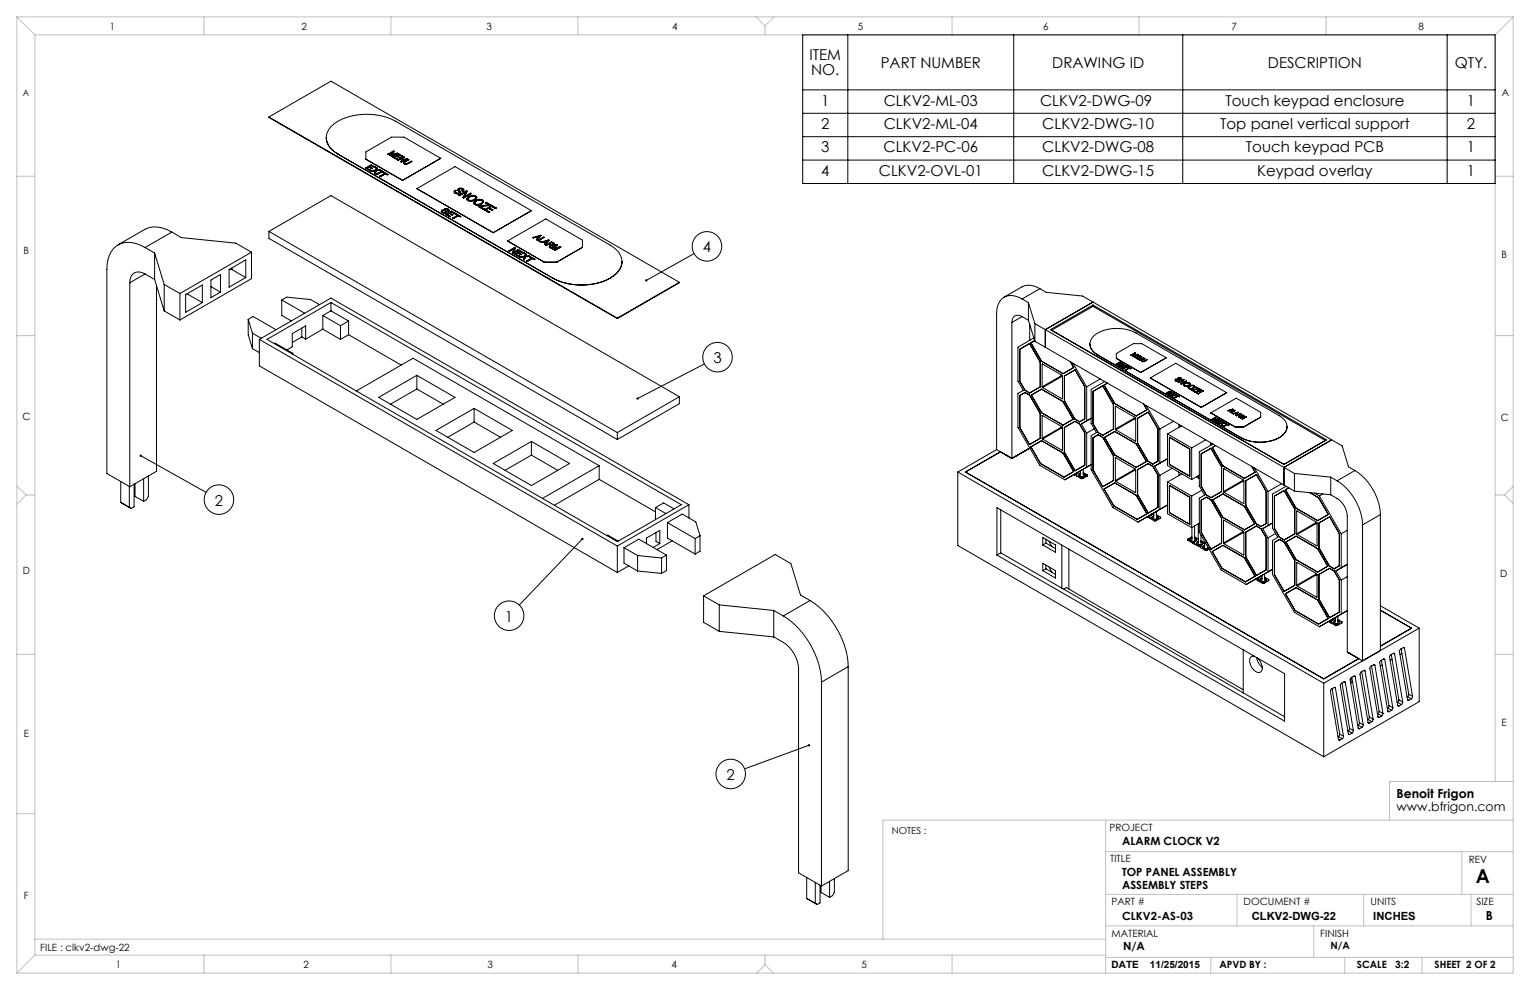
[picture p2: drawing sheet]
<svg xmlns="http://www.w3.org/2000/svg" width="432mm" height="279mm" viewBox="0 0 432 279" stroke-linecap="round" stroke-linejoin="round" font-family="sans-serif">
<g fill="none" stroke="#c0c0c0" stroke-width=".28">
<path d="M4.8 4.8l5 5M4.8 4.8h422.2M4.8 4.8v269.8M9.8 9.8h412.2M9.8 9.8v259.8M57.5 4.8v5M110.3 4.8v5M163.1 4.8v5M213.4 4.8l2.5 2.5M215.9 7.3v2.5M218.4 4.8l-2.5 2.5M268.7 4.8v5"/>
<path d="M321.5 4.8v5M374.3 4.8v5M422 9.8v210.7M427 4.8l-5 5M427 4.8v269.8h-422.2M4.8 49.7h5M422 49.7h5M4.8 94.7h5M422 94.7h5M4.8 137.1l2.5 2.6M7.3 139.7l-2.5 2.6M7.3 139.7h2.5"/>
<path d="M422 139.7h2.6M424.6 139.7l2.4 2.4M427 137.3l-2.4 2.4M4.8 184.7h5M422 184.7h5M4.8 229.7h5M312 231.5v43.1M427 231.5h-177.8v33.6M427 220.5h-34.8v11M312 240.3h115M312 252.4h115M349.1 252.4v8.9"/>
<path d="M384.9 252.4v8.9M412.6 240.3v12.1M415.2 252.4v8.9M9.8 265.1h302.2M9.8 269.6l-5 5M9.8 269.6h302.2M57.5 269.6v5M110.3 269.6v5M163.1 269.6v5M215.9 272.2l-2.4 2.4M215.9 272.2l2.4 2.4M215.9 269.6v2.6"/>
<path d="M268.7 269.6v5M312 270.2h115M312 261.3h115M341.7 270.2v4.4M370.8 261.3v8.9M379.5 270.2v4.4M401.3 270.2v4.4"/>
</g>
<path d="M103.1 47.4l1.2 .7 .2-.1-.9-.6 .5-.3 .9 .5 .2-.1-.9-.5 .5-.3 .9 .5 .2-.1-1.1-.6zM104.5 48.2l.2 .1 1.2-.1-.2 .7 .2 .1 .3-.8 1.3-.2-.3-.1-1 .1 .2-.6-.2-.1-.3 .7zM106.1 49.1l.3 .2 1.6-1-.2-.1zM108.1 48.6l.5 .3-1.5 .8 .3 .2 1.4-.9 .5 .3 .2-.1-1.3-.7zM109.5 43.5l.1 .1 1.4-.8-1 1 1.9-.4-1.3 .8 .1 .1 1.7-1-.3-.1-1.8 .5 1-1-.2-.1zM111 44.4l1 .6 .2-.1-.8-.5 .5-.3 .8 .4 .2-.1-.8-.4 .5-.3 .8 .4 .2-.1-1-.5zM112.2 45.1l.2 .1 1.3-.7-.6 1.1 .2 .1 1.6-.9-.2-.1-1.3 .7 .6-1.1-.1-.1zM113.9 45.7l.1 .4 .6 .2 1.6-.7-.1-.1-1.4 .7-.5-.2v-.2l1.2-.7-.2-.1zM124.6 59.4l.1 .4 .8 .3 .6-.2-.4-.9 .6 .1 .3 .5 .2-.3-.6-.4h-.7l-.2 .3 .5 .6-.3 .2-.6-.3 .1-.3zM125.8 60.5l1.2 .7 .2-.1-1-.6 .6-.3 .8 .5 .2-.1-.8-.5 .5-.3 .9 .5 .2-.1-1.2-.6zM128.6 60.5l.5 .3-1.4 .8 .2 .1 1.4-.8 .6 .3 .1-.1-1.2-.8zM134.1 56.9l1.2-.5 .6 .2 .3 .3-.5 .5-.9 .3-.7-.3zM133.9 56.8l-.2 .7 1 .4 1.2-.3 .6-.7-.3-.5-.7-.2-.9 .2zM132.2 55.8l1.2-.5 .6 .2 .2 .3-.4 .5-.9 .3-.8-.3zM131.9 55.7l-.1 .7 1 .4 1.1-.3 .7-.7-.3-.5-.8-.2-.8 .2zM129.5 55.1l.2 .1 1.7-1-.8 1.5 .2 .2 2.2-1.3-.2-.1-1.7 1 .8-1.5-.3-.2zM128.3 53.8l-.2 .3 .2 .3 1 .3 .7-.4-.5-.7 .1-.2h.8l.2 .2-.2 .3 .3 .1 .2-.4-.6-.5-.9 .1-.2 .4 .5 .7-.5 .2-.6-.3 .1-.4zM135 58.3l1.4 .8 .2-.2-1.1-.6 3-.5-1.2-.7-.3 .1 1 .6zM136.6 59.2l1.4 .8 .2-.2-1.1-.6 .7-.4 1.1 .6 .2-.2-1-.6 .7-.4 1 .7 .3-.2-1.3-.7zM143.6 70.8l.2 .1 1.2-.7-.4 1.1 .2 .2 1.7-1-.3-.1-1.2 .7 .5-1.1-.3-.2zM145.2 71.7l1.2 .7 .2-.1-1-.6 .6-.3 .8 .5 .2-.1-.8-.5 .5-.3 .9 .5 .2-.1-1.2-.6zM146.5 72.5l.3 .1 1.1-.1-.2 .6 .3 .2 .3-.8 1.2-.2-.2-.1-1 .1 .2-.6-.3-.1-.2 .7zM149.5 72.5l.5 .3-1.4 .8 .2 .2 1.4-.8 .6 .3 .2-.2-1.3-.7zM151.4 66.9l1-.4-.5 .6zM150.4 67l.8-.1 .5 .4-.3 .3 .2 .1 1.1-1.2zM151.8 67.8l.8 .5 .2-.1-.7-.4 1.4-.8-.1-.1zM153.7 68.2l1-.4-.6 .6zM152.6 68.3l.8-.1 .6 .4-.3 .3 .1 .1 1.1-1.2zM155.1 68.7l.5-.3 .6 .4-.4 .2zM154 69.1l.2 .1 .7-.4 .2 .1 .2 .3-.3 .5 .2 .1 .2-.7 .7 .1 .4-.4-.9-.6zM155.4 69.9l.1 .1 1.5-.8-1.1 1 1.9-.4-1.3 .8 .2 .1 1.6-1-.3-.1-1.8 .5 1.1-1-.3-.1z" fill-rule="evenodd" fill="#000"/>
<g fill="none" stroke="#000" stroke-width=".28">
<path d="M226.5 9.8h195.5v42h-195.5zM239.3 9.8v42M286.1 9.8v42M333.8 9.8v42M408.4 9.8v42M75.9 33l98.3 56.8M75.9 33l17.5-10.1 98.3 56.8M75.9 33l98.3 56.9M92.1 38.9a5.6 5.6 0 0 0 3.3 4.6M92.1 38.8v.1M226.5 32h195.5M226.5 38.6h195.5"/>
<path d="M226.5 25.4h195.5M95.4 43.5a5.2 5.2 0 0 1-3.1-6.1 10.4 10.4 0 0 1 8.8-5 17.7 17.7 0 0 1 10.5 1.8l60.6 35a5.2 5.2 0 0 1 3.1 6 10.4 10.4 0 0 1-8.8 5.1 17.7 17.7 0 0 1-10.5-1.8M95.4 43.5l60.6 35M95.4 43.5h.1M103.1 47.4l1.2 .7M103.1 47.4h.1M104.1 47.1l-.5 .3 .9 .6M104.1 47.1l.9 .5M104.1 47.1h.1M104.3 48.1h.1M104.5 48.2l.2 .1M104.5 48.2h.1"/>
<path d="M104.5 48l-.2 .1M104.5 48h.1M104.7 48.3h.1M104.8 46.7l-.5 .3 .9 .5M104.8 46.7l.9 .5M104.8 46.7h.1M105 47.6h.1M105.2 47.5l-.2 .1M105.2 47.5h.1M105.7 48.9l.2 .1M105.7 48.9h.1M105.7 48.2l-1 .1"/>
<path d="M105.7 48.2h.1M105.7 47.2h.1M105.9 48.2h-.2M105.9 48.2l-.2 .7M105.9 47.1l-.2 .1M105.9 47.1l-1.1-.6-1.7 .9M105.9 47.1h.1M105.9 49h.1M106.1 49.1l.3 .2M106.1 49.1h.1M106.2 48.2l-.3 .8M106.2 48.2h.1"/>
<path d="M106.3 47.8l-.1 .2 1-.1 .3 .1M106.3 47.8h.1M106.4 49.3h.1M106.4 47.4l-.1 .4M106.4 47.4l-.2-.1-.3 .7-1.4 .2M106.4 47.4h.1M107.1 49.7l.3 .2M107.1 49.7h.1M107.4 49.9h.1M107.5 48l-1.3 .2M107.5 48h.1M108 48.3l-1.6 1"/>
<path d="M108 48.3l-.2-.1-1.7 .9M108 48.3h.1M108.1 48.6l.5 .3-1.5 .8M108.1 48.6l.1-.1 1.3 .7M108.1 48.6h.1M108.8 49l.5 .3M108.8 49l-1.4 .9M108.8 49h.1M109.3 49.3h.1M109.5 43.5l.1 .1M109.5 43.5h.1M109.5 49.2l-.2 .1"/>
<path d="M109.5 49.2h.1M109.6 43.6l1.4-.8-1 1M109.6 43.6h.1M110 43.8l.2 .1M110 43.8h.1M110.2 43.9l1.7-.5-1.3 .8M110.2 43.9h.1M110.5 43.6h.1M110.6 44.2l.1 .1M110.6 44.2h.1M110.7 44.3h.1M111 44.4l1 .6"/>
<path d="M111 44.4h.1M111.3 42.7l-.8 .9M111.3 42.7l-.2-.1-1.6 .9M111.3 42.7h.1M111.9 44.1l.8 .4M111.9 44.1l-.5 .3 .8 .5M111.9 44.1h.1M112 45h.1M112.2 44.9l-.2 .1M112.2 44.9h.1M112.2 45.1l.2 .1M112.2 45.1h.1"/>
<path d="M112.4 43.3l-.3-.1-1.8 .5 .2-.1M112.4 43.3l-1.7 1M112.4 43.3h.1M112.4 45.2l1.3-.7-.6 1.1M112.4 45.2h.1M112.6 43.7l-.5 .3 .8 .4M112.6 43.7l.8 .4M112.6 43.7h.1M112.7 44.5h.1M112.9 44.4l-.2 .1M112.9 44.4h.1M113.1 45.6l.2 .1"/>
<path d="M113.1 45.6h.1M113.3 45.7h.1M113.4 44.1h.1M113.6 44l-.2 .1M113.6 44h.1M113.6 44l-1-.5-1.6 .9M113.6 50.9h.1M113.9 45.9l.2 .3M114 44.3l-.6 1.1 1.3-.7 .2 .1M114 44.3l-.1-.1-1.7 .9M114 44.3h.1M114.1 46.2h.1"/>
<path d="M114.4 45.6l-.3 .4M114.4 45.6h.1M114.9 44.8l-1.6 .9M114.9 44.8h.1M115.3 46.1l-.6 .2-.6-.1M115.3 46.1h.1M115.4 45.1l-.2-.1-1.3 .8 .2 .4M115.4 45.1l-1 .5M115.4 45.1h.1M116.2 45.6l-.1-.1-1.5 .7-.5-.2 .3-.4M116.2 45.6l-.9 .5M116.2 45.6h.1"/>
<path d="M117.6 53.2l21.6 12.5M117.6 53.2l10.8-6.2 21.6 12.5M117.6 53.2h.1M124.4 44.7l-10.4-6h-3.5l-7.2 4.2v2l10.3 6M124.4 44.7l-10.8 6.2M124.4 44.7h.1M124.6 59.5l.3 .5M124.9 60h1M124.9 60h.1M125 59.4l-.1 .3M125 59.4a.4 .4 0 0 0 .2 .5 .4 .4 0 0 0 .5-.2M125 59.4l-.2-.1-.3 .3 .4 .4"/>
<path d="M125 59.4h.1M125.3 59.1l.1 .2M125.4 59.3l.3 .4M125.4 59.3l-.1-.1a.78 .78 0 0 1 .8-.4 .78 .78 0 0 1 .6 .7l-.1 .1M125.4 59.3h.1M125.7 59.1l.4 .7-.2 .2M125.7 59.1h.6M125.7 59v.1M125.7 59.7l.1 .1M125.7 59.7h.1M126.1 59.8l-.2 .2M126.3 59.1l.2 .3"/>
<path d="M126.3 59.1l.2 .2-.1 .2M126.3 59.1h.1M126.4 59.5l.2 .1M126.4 59.5h.1M126.6 59.6h.1M126.8 59.3l-.2 .3M127.5 59.8l.9 .5M127.5 59.8l-.5 .3 .8 .5M127.5 59.8h.1M128.2 54.2l.3 .3M128.5 54.5l.5 .2 .8-.2M128.5 54.5h.1"/>
<path d="M128.7 53.8l-.2 .3M128.7 53.8a.53 .53 0 0 0 .2 .7 .53 .53 0 0 0 .7-.1l-.2-.5M128.7 53.8l-.2-.1-.4 .3M128.7 53.8h.1M129.2 53.5l.2 .4M129.4 53.9l.3 .4M129.4 53.9l-.2-.2a.81 .81 0 0 1 .9-.6 .81 .81 0 0 1 .7 .7l-.1 .2M129.4 53.9h.1M129.5 55.1l.2 .1M129.5 55.1h.1M129.6 53.3l-.1 .2 .5 .7-.2 .3M129.6 53.3l.8 .1"/>
<path d="M129.6 53.3h.1M129.7 55.2l1.7-1-.8 1.5M129.7 55.2h.1M129.8 54.5h.1M130 54.2l-.2 .3M130.4 53.4l.2 .3M130.4 53.4l.2 .2-.2 .3M130.4 53.4h.1M130.4 53.9l.3 .1M130.4 53.9h.1M130.6 55.7l.2 .2M130.6 55.7h.1"/>
<path d="M130.7 54h.1M130.8 55.9h.1M130.9 53.5l-.2 .5M131.7 56a1.72 1.72 0 0 1 2.9-.3l-.6 .7M131.7 56.1l.3 .5M131.9 54l-.8 1.5 1.7-1 .2 .1M131.9 54l-.3-.2-2.1 1.3M131.9 54h.1M132 56.6l1 .2M132 56.6h.1M132.5 55.6l-.4 .6M132.5 55.6h.1"/>
<path d="M133 56.8h.1M133 54.6l-2.2 1.3M133 54.6h.1M133.7 57.1a1.72 1.72 0 0 1 2.8-.3l-.6 .8M133.7 57.2l.3 .5M134 57.7l.9 .2M134 57.7h.1M134 56.4l-1 .4M134 56.4h.1M134 55.5l.2 .2a1.21 1.21 0 0 1-.9 .8 1.21 1.21 0 0 1-1.2-.4l.4-.5M134 55.5l-.8-.2-.7 .3M134 55.5l.2 .3"/>
<path d="M134 55.5h.1M134.4 56.7l-.4 .6M134.4 56.7h.1M134.6 55.7l-.6 .7M134.9 57.9h.1M135 58.3l1.4 .8M135 58.3h.1M135.8 58.2l-.3 .1 1.1 .6M135.8 58.2h.1M135.9 57.6l-1 .3M135.9 57.6h.1M135.9 56.6l.2 .2a1.21 1.21 0 0 1-.9 .8 1.21 1.21 0 0 1-1.2-.4l.4-.5"/>
<path d="M135.9 56.6l-.8-.2-.7 .3M135.9 56.6l.3 .4M135.9 56.6h.1M136.4 59.1h.1M136.5 56.8l-.6 .8M136.6 59.2l1.4 .8M136.6 58.9l-.2 .2M136.6 58.9h.1M136.6 59.2h.1M137 57.2l1 .6-3 .5M137 57.2l.3-.1 1.2 .7M137 57.2h.1"/>
<path d="M137.8 58.8l-.7 .4 1.1 .6M137.8 58.8l1.1 .6M137.8 58.8h.1M138 60h.1M138.2 59.8l-.2 .2M138.2 59.8h.1M138.3 57.9l-2.5 .3M138.3 57.9h.1M138.5 57.8l-.2 .1M138.5 57.8h.1M138.8 58.2l1 .7M138.8 58.2l-.7 .4 1 .6"/>
<path d="M138.8 58.2h.1M138.9 59.4h.1M139.1 59.2l-.2 .2M139.1 59.2h.1M139.8 58.9h.1M140.1 58.7l-.3 .2M140.1 58.7l-1.3-.7-2.2 1.2M140.1 58.7h.1M150 59.5l-10.8 6.2M150 59.5h.1M226.5 45.2h195.5M36.6 79.8v57.6"/>
<path d="M40.9 77.3a2.63 2.63 0 0 0-3-.3 2.63 2.63 0 0 0-1.3 2.8M40.9 69.9a7.5 7.5 0 0 0-8-.5 8 8 0 0 0-2.7 6.7v57.5l6.4 3.8M40.9 69.9l2.7 1.5M40.9 77.3l2.7 1.6M40.9 77.3l-4.3 2.5M43.6 71.4l2.7 8.9M43.6 71.4v7.5M43.6 78.9l2.7 8.9M48.5 65.5a7.7 7.7 0 0 0-7.6-.8l-7.6 4.4M48.5 65.5l-7.6 4.4M48.5 65.5l2.7 1.6 15.4 1.5 4.4 2.6M59.5 79l2.7-1.5v5l-2.7 1.5z"/>
<path d="M64.6 76.1l4.8-2.7v4.9l-4.8 2.8zM64.8 76l.6 .1M65.4 76.1l4 2.2M65.4 75.6v.5M71 71.2l-20.2 11.6M71 71.2v7.4l-20.2 11.7M75.9 65.3v2l98.3 56.7M75.9 65.3l98.3 56.8M75.9 65.3l17.5-10.1 98.3 56.8M125.8 60.5l1.2 .7M125.8 60.5h.1M125.9 60h.1"/>
<path d="M126.8 60.2l.8 .5M126.8 60.2l-.6 .3 1 .6M126.8 60.2h.1M127 61.2h.1M127.2 61.1l-.2 .1M127.2 61.1h.1M127.6 60.7h.1M127.7 61.6l.2 .1M127.7 61.6h.1M127.8 60.6l-.2 .1M127.8 60.6h.1M127.9 61.7h.1"/>
<path d="M128.4 60.3h.1M128.6 60.2l-.2 .1M128.6 60.2l-1.2-.6-1.6 .9M128.6 60.2h.1M128.6 60.5l.5 .3-1.4 .8M128.6 60.5l.2-.2 1.2 .8M128.6 60.5h.1M129.3 60.9l.6 .3M129.3 60.9l-1.4 .8M129.3 60.9h.1M129.9 61.2h.1M130 61.1l-.1 .1"/>
<path d="M130 61.1h.1M139.2 65.7h.1M143.2 68l10.4 6M143.2 68l10.8-6.2 10.4 6v2l-7.3 4.2M143.2 68h.1M143.6 70.8l.2 .1M143.6 70.8h.1M143.8 70.9l1.2-.7-.4 1.1M143.8 70.9h.1M144.6 71.3l.2 .2M144.6 71.3h.1M144.8 71.5h.1"/>
<path d="M145.2 71.7l1.2 .7M145.2 71.7h.1M145.5 70l-.5 1.1 1.2-.7 .3 .1M145.5 70l-.3-.2-1.6 1M145.5 70h.1M146.2 71.4l.8 .5M146.2 71.4l-.6 .3 1 .6M146.2 71.4h.1M146.4 72.4h.1M146.5 70.6l-1.7 .9M146.5 70.5v.1M146.5 72.5l.3 .1"/>
<path d="M146.5 72.5h.1M146.6 72.3l-.2 .1M146.6 72.3h.1M146.8 72.6h.1M146.9 71l.9 .5M146.9 71l-.5 .3 .8 .5M146.9 71h.1M147 71.9h.1M147.2 71.8l-.2 .1M147.2 71.8h.1M147.7 73.1l.3 .2M147.7 73.1v.1"/>
<path d="M147.7 72.5h.2l-.2 .6M147.7 72.5l-.9 .1M147.7 72.5h.1M147.8 71.5h.1M148 71.4l-.2 .1M148 71.4l-1.2-.6-1.6 .9M148 71.4h.1M148 73.3h.1M148.3 72.5l-.3 .8M148.3 72.5h.1M148.4 72.1l-.1 .2 1-.1 .2 .1M148.4 72.1h.1"/>
<path d="M148.5 71.7l-.1 .4M148.5 71.7l-.3-.1-.2 .7-1.5 .2M148.5 71.7h.1M148.6 73.6l.2 .2M148.6 73.6v.1M148.8 73.8h.1M149.5 72.5l.5 .3-1.4 .8M149.5 72.5l.2-.1 1.3 .7M149.5 72.5h.1M149.5 72.3l-1.2 .2M149.5 72.3h.1M150.2 73l.6 .3"/>
<path d="M150.2 73l-1.4 .8M150.2 73h.1M150.4 67l.2 .1M150.4 67h.1M150.6 67.1h.1M150.8 73.3h.1M151 73.1l-.2 .2M151 73.1h.1M151.2 66.9l.5 .4-.3 .3M151.2 66.9l-.6 .2M151.2 66.9h.1M151.4 67.6l.2 .1"/>
<path d="M151.4 67.6h.1M151.4 66.9l1-.4-.5 .6zM151.6 67.7h.1M151.8 67.8l1 .6M151.8 67.8h.1M152 66.7h.1M152.1 67.8l.7 .4M152.7 66.5l-1.1 1.2M152.7 66.5l-2.3 .5M152.7 66.5h.1M152.8 68.2h.1M152.8 68.4h.1"/>
<path d="M153.4 68.2l-.6 .2M153.4 68.2l.6 .4-.3 .3M153.4 68.2h.1M153.5 67l-1.4 .8M153.5 67l-.1-.1-1.6 .9M153.6 74h3.5M153.6 74h.1M153.7 68.9l.1 .1M153.7 68.9h.1M153.8 69h.1M154 69.1l.2 .1M154 69.1h.1"/>
<path d="M154.2 69.2h.1M154.7 67.8l-.6 .6-.4-.2 .6-.2M154.7 67.8l-.4 .2M154.9 68.8l-.7 .4M154.9 68.8l.2 .1M154.9 68.8h.1M154.9 67.8l-1.1 1.2M154.9 67.8l-2.3 .5 .2-.1M154.9 67.8h.1M155 69.7l.2 .1M155 69.7h.1M155.1 68.9l.2 .3"/>
<path d="M155.1 68.9l.2 .2-.3 .6M155.1 68.9h.1M155.2 69.8h.1M155.4 69.9l.1 .1M155.4 69.9h.1M155.4 69.4l-.2 .4M155.4 69.4h.1M155.5 69.2l-.1 .2M155.5 69.2h.1M155.5 70l1.5-.8-1.1 1M155.5 70h.1M155.6 68.4l-.5 .3 .7 .3 .4-.1-.1-.2"/>
<path d="M155.6 68.4l.5 .3M155.6 68.4h.1M155.9 70.2l.2 .1M155.9 70.2h.1M156 78.5h.1M156.1 68.7l.1 .2M156.1 68.7h.1M156.1 70.3h.1M156.1 70.3l1.7-.5-1.3 .8M156.3 69.1l-.8 .1M156.3 69.1l.1-.4-.8-.5-1.6 .9M156.3 69.1h.1"/>
<path d="M156.4 70h.1M156.5 68.7l-.2 .4M156.5 70.6l.2 .1M156.5 70.6h.1M156.7 70.7h.1M157.1 74h.1M157.3 69.1l-.9 .9M157.3 69.1l-.3-.1-1.6 .9M157.3 69.1h.1M158.3 69.7l-.3-.1-1.8 .5 .2-.1M158.3 69.7l-1.6 1M158.3 69.7h.1"/>
<path d="M175.5 73.8a5.6 5.6 0 0 1-3.3 4.7 17.9 17.9 0 0 1-16.2 0M175.5 73.8h.1M191.7 79.7l-17.5 10.1M191.7 79.7l-17.5 10.2M195.9 71.6l-13.5 7.5M44.2 80.6v52.4l-7.6 4.4M46.3 80.3l4.5 2.5M46.3 80.3v7.5M46.3 87.8l4.5 2.5M50.8 82.8v7.5M52.4 83.2l4.7-2.8v5l-4.7 2.7zM52.8 82.9l4.3 2.5"/>
<path d="M59.5 80.9l2.7 1.6M70.1 90.1l1.1 3.9M70.1 90.1l1.3-.8 6.5 3.8M70.1 90.1v4.4l1.1 3.9M71.2 98.4l2 1.1M71.2 94v4.4M71.2 94l2.5 1.5M73.2 95.8l20.2-11.7 101 58.3M73.2 95.8v7.5l101 58.3M73.2 95.8l101 58.3M75.3 95.8l18.1-10.4 98.9 57-18.1 10.5zM77.4 97l.2-.2 5 2.9"/>
<path d="M79.5 84.7v4.3l2.7 1.6M79.5 84.7l1.4-.8 6.8 .7 2.5 1.4M79.5 84.7l6.5 3.7M82.6 99.7l-.2 .1M82.6 99.7v.3M85.2 95.1l-2.7 1.5M85.2 95.1l1.1 .6M85.2 92.6v2.5M86.3 95.7v-3.7l-3.8 2.2v3.7l-1.5 .9M91.1 92.9l5 2.9M91.1 92.9l-4.8 2.8M91.1 89.1v3.8"/>
<path d="M91.1 89.1l5 2.8M93.4 87.7l5 2.9M93.4 85.4v2.3M93.4 87.7l-2.3 1.4M96.1 91.9v3.9M98.4 94.5l14.8 8.5M98.4 90.6v3.9M98.4 94.5l-2.3 1.3M98.4 90.6l-2.3 1.3M174.2 89.8v.1M285.6 91v38.4M287.8 98.5l2.8-1.5 3 5.2v7l-3 1.7-1.3-.7-1.5-2.6z"/>
<path d="M288.5 89.4a1.75 1.75 0 0 0-2.1-.2 1.75 1.75 0 0 0-.8 1.8M288.5 84.4a4.3 4.3 0 0 0-6.7 1.3l-.5 2.8v38.4M288.5 84.4l1.7 1M288.5 89.4l1.7 1M288.5 89.4l-2.9 1.6M290.2 85.4l1.9 5.9M290.2 85.4v5M290.2 90.4l1.9 5.9M290.6 91.6v4.5M291.8 95.4l-4.5 2.6v9.6l1.5 2.6-1.5 .8v9.6l6.2 10.7 7 4.1M292 96.1l-1.1 .6 3.1 5.3 6 3.5 3-1.8-.9-1.6M292.1 91.3l2.9 1.7"/>
<path d="M292.1 91.3v5M292.1 96.3l2.9 1.7M293.5 81.5a5.1 5.1 0 0 0-5.1-.5l-5 2.9M293.5 81.5l-5 2.9M293.5 81.5l1.8 1 10.2 1.1 3 1.7M295 93l70.3 40.6M295 98l70.3 40.6M295 93v5M296.8 93.2h.1M307.6 97.1a3.7 3.7 0 0 0 2.2 3.1M307.6 97.1h.1M308.5 86.1l-12.1 6.9 66 38.1"/>
<path d="M308.5 86.5l-11.7 6.7M308.5 86.5l65.5 37.8M308.5 85.3l70.3 40.5 1.8 6 1.8 1M308.5 85.3l-13.5 7.7M308.5 86.1l65.9 38-12 7M308.5 86.1v.4M320.4 99.7l-.1-.1-1.1 .6M320.4 99.7l-.5 .5M320.4 99.7h.1M100.6 110.3l16-9.2 52.5 30.3M106.9 112.1l10.7-6.2 10.8 6.2-10.8 6.3zM117.6 105.9v3.9"/>
<path d="M117.6 109.8l7.5 4.3M117.6 109.8l-7.4 4.3M133.8 119.1l7.4 4.3M133.8 119.1l-7.4 4.3M133.8 115.3v3.8M191.7 112v1.9l-17.5 10.1M191.7 112l-17.5 10.1M198.8 102.7l-18.9 9.8M287.8 111.6l1.5-.8 1.3 .7 3 5.2v7l-3 1.7-2.8-4.7zM291.1 111.5l2.9-1.7 6 3.5 2.9 5-2.9 1.7-6-3.5zM294.1 109.2l.1-6.5 5.5 3.2 .2 6.6-5.7-3.1M294.1 109.2l.1 .2"/>
<path d="M299.5 106.1l-5.4 3.1M299.5 105.8v.3M299.5 106.1l.1 .2M299.6 106.3l.3 .1M299.6 106.3l-5.4 3.1M300.4 106.1l3-1.7 2.7 4.7v9.1l-1.4 .9-1.3-.8-3-5.2zM302.8 102.5l3.9 6.7M306.7 109.2v9.6M307.9 118.1l-2.7 1.5 1.5 2.6M308.5 110.5l2.7-1.6 3 5.2v7l-3 1.7-1.3-.7-1.4-2.5zM309.8 100.2a3.2 3.2 0 0 1-2.2-2.9 3.2 3.2 0 0 1 1.8-3.1 11.7 11.7 0 0 1 11.2-.2l40.4 23.3a3.2 3.2 0 0 1 2.2 2.9 3.2 3.2 0 0 1-1.8 3.1 11.7 11.7 0 0 1-11.2 .2M309.8 100.2l40.4 23.3"/>
<path d="M309.8 100.2h.1M310.5 107l-3.8 2.2M311.8 107.7l-3.9 2.2v9.6l1.5 2.6-1.5 .9v9.6l6.2 10.7 7.1 4M312.5 108.1l-.9 .6 3 5.2 6.1 3.5 3-1.8-1-1.6M315 102.8l.8 .4M315 102.8h.1M315.6 102.6l-.3 .2 .6 .4M315.6 102.6l.6 .3M315.6 102.6h.1M315.8 103.2h.1M315.9 103.3l.1 .1M315.9 103.3h.1"/>
<path d="M315.9 103.2h-.1M315.9 103.2h.1M316 103.4h.1M316.1 102.3l-.4 .2 .6 .3M316.1 102.3l.6 .4M316.1 102.3h.1M316.2 102.9h.1M316.3 102.8l-.1 .1M316.3 102.8h.1M316.6 103.8l.2 .1M316.6 103.8h.1M316.7 103.3l-.1 .5"/>
<path d="M316.7 103.3l-.7 .1M316.7 103.3h.1M316.7 102.7h.1M316.8 102.6l-.1 .1M316.8 102.6l-.7-.4-1.1 .6M316.8 102.6h.1M316.8 103.9h.1M317 103.9l.1 .1M317 103.9h.1M317 103.3l-.2 .6M317 103.3h.1M317.1 103.1l.8 .1"/>
<path d="M317.1 103.1h.1M317.1 104h.1M317.2 102.8l-.1 .3M317.2 102.8l-.2-.1-.2 .5-.9 .1M317.2 102.8h.1M317.6 104.3l.2 .1M317.6 104.3h.1M317.8 104.4h.1M317.9 103.2l-.9 .1M317.9 103.2h.1M318.2 103.4l-1.1 .6M318.2 103.4l-.1-.1-1.1 .6"/>
<path d="M318.2 103.4h.1M318.2 103.6l.4 .2-1 .5M318.2 103.6l1 .4M318.2 103.6h.1M318.7 103.9l.4 .2M318.7 103.9l-.9 .5M318.7 103.9h.1M319.1 104.1h.1M319.2 100.2l.1 .1M319.2 100.2h.1M319.2 104l-.1 .1M319.2 104h.1"/>
<path d="M319.3 100.3l.9-.6-.6 .7M319.3 100.3h.1M319.6 100.4l.1 .1M319.6 100.4h.1M319.7 100.5l1.1-.4-.9 .5M319.7 100.5h.1M319.9 100.2h.1M319.9 100.6l.1 .1M319.9 100.6h.1M320 100.7h.1M320.2 118l-5.4 3.1M320.2 117.7v.3"/>
<path d="M320.2 118l.1 .2M320.2 100.8l.7 .4M320.2 100.8h.1M320.3 118.2l-5.4 3.1M320.3 118.2l.2 .1M320.8 100.6l.5 .3M320.8 100.6l-.3 .2 .5 .3M320.8 100.6h.1M320.9 101.2h.1M321 101.1l-.1 .1M321 101.1h.1M321 101.3h.2"/>
<path d="M321 101.3h.1M321.1 118l3-1.7 2.7 4.7v9.1l-1.5 .9-1.3-.8-2.9-5.2zM321.1 100.1l-1.3 .2 .1-.1M321.1 100.1l-1.1 .6M321.1 100.1h.1M321.2 101.3l.8-.5-.4 .8M321.2 101.3h.1M321.3 100.3l-.4 .2 .5 .3M321.3 100.3l.5 .3M321.3 100.3h.1M321.3 100.9h.1M321.4 100.8l-.1 .1"/>
<path d="M321.4 100.8h.1M321.6 101.6l.1 .1M321.6 101.6h.1M321.7 101.7h.1M321.8 100.6h.1M321.9 100.5l-.6-.3-1.1 .6M321.9 100.5h.1M321.9 100.5l-.1 .1M321.9 105.1h.1M322.1 101.8l.2 .2M322.2 100.7l-1.2 .6M322.2 100.7l-.4 .8 1-.5"/>
<path d="M322.2 100.7h.1M322.3 102h.1M322.5 101.6l-.2 .2M322.5 101.6h.1M322.8 101l-1.1 .7M322.8 101h.1M323.1 101.9l-.8 .1M323.1 101.2l-1 .5 .2 .3M323.1 101.2l-.6 .4M323.1 101.2h.1M323.5 114.5l3.8 6.6M323.7 101.6l-1.1 .4-.3-.2 .2-.2"/>
<path d="M323.7 101.6l-.6 .3M323.7 101.6h.1M324.6 106.7l14.4 8.3M324.6 106.7l7.2-4.2 14.4 8.3M324.6 106.7h.1M329.1 101l-6.9-4h-2.3l-4.9 2.8v1.3l6.9 4M329.1 101l-7.2 4.1M329.1 101h.1M329.3 110.9l.2 .3M329.5 111.2h.7M329.5 111.2h.1M329.6 110.8l-.1 .2"/>
<path d="M329.6 110.8a.27 .27 0 0 0 .1 .3 .27 .27 0 0 0 .3-.1M329.6 110.8l-.4 .1 .3 .3M329.6 110.8h.1M329.8 110.6v.1M329.8 110.7l.2 .3M329.8 110.7v-.1a.52 .52 0 0 1 .5-.2 .52 .52 0 0 1 .4 .4l-.1 .1M329.8 110.7h.1M330 110.6l.3 .4-.1 .2M330 110.6h.4M330 110.5v.1M330 111l.1 .1M330 111h.1"/>
<path d="M330.1 111.5h.1M330.1 111.5l.8 .5M330.2 111.2h.1M330.3 111l-.1 .2M330.4 110.6l.1 .2M330.4 110.6h.1M330.5 110.8l.1 .1M330.5 110.8h.1M330.6 110.9h.1M330.7 110.7l-.1 .2M330.7 111.3l.6 .3M330.7 111.3l-.3 .2 .6 .4"/>
<path d="M330.7 111.3h.1M330.9 112h.1M331 111.9l-.1 .1M331 111.9h.1M331.2 118.9l-3.9 2.2M331.2 111l.6 .4M331.2 111l-.4 .2 .6 .4M331.2 111h.1M331.3 111.6h.1M331.3 112.2l.2 .1M331.3 112.2h.1M331.4 111.6h-.1"/>
<path d="M331.4 111.6h.1M331.5 112.3h.1M331.6 107.2l.3 .3M331.8 111.4h.1M331.9 107.5l.8 .1M331.9 107.5h.1M331.9 111.3l-.1 .1M331.9 111.3l-.7-.4-1.1 .6M331.9 111.3h.1M331.9 111.5l.4 .2-1 .5M331.9 111.5l1 .4M331.9 111.5h.1"/>
<path d="M332 107l-.1 .3M332 107a.33 .33 0 0 0 .2 .5 .33 .33 0 0 0 .4-.2l-.1-.2M332 107l-.4 .2 .3 .3M332 107h.1M332.3 106.8l.2 .3M332.4 111.8l.4 .2M332.4 111.8l-.9 .5M332.4 111.8h.1M332.5 107.1l.2 .3M332.5 107.1l-.1-.1a.54 .54 0 0 1 .5-.4 .54 .54 0 0 1 .5 .5l-.1 .1M332.5 107.1h.1M332.5 107.9l.2 .1"/>
<path d="M332.5 107.9h.1M332.6 106.7l.3 .6-.2 .2M332.6 106.7l.5 .1M332.6 106.7h.1M332.7 108l1.1-.7-.5 1M332.7 108h.1M332.7 107.5v.1M332.7 119.8v.8M332.8 112h.1M332.9 107.3l-.2 .3M332.9 111.9l-.1 .1M332.9 111.9h.1"/>
<path d="M333.1 106.8l.2 .2M333.1 106.8v.3M333.1 106.8h.1M333.1 107.1l.2 .1M333.1 107.1h.1M333.3 108.3l.1 .1M333.3 108.3h.1M333.3 107.2h.1M333.4 108.4h.1M333.5 106.9l-.2 .3M334.1 107.2l-.5 1 1.3-.6M334.1 107.2l-.1-.1-1.5 .8"/>
<path d="M334.1 107.2h.1M334.2 108.9l.7 .1M334.2 108.9h.1M334.5 108.3l-.2 .3M334.5 108.2v.1M334.9 109h.1M334.9 107.6l-1.5 .8M334.9 107.6h.1M335.5 109.7l.7 .1M335.5 109.6v.1M335.5 108.8l.4-.3a.97 .97 0 0 0-1-.7 .97 .97 0 0 0-.9 .7l.2 .4M335.5 108.8l-.6 .2"/>
<path d="M335.5 108.8h.1M335.5 108.2l.2 .1a.81 .81 0 0 1-.7 .6 .81 .81 0 0 1-.7-.3l.2-.4M335.5 108.2h-1M335.5 108.2l.2 .2M335.5 108.2h.1M335.8 109l-.2 .4M335.8 109h.1M335.9 108.3l-.4 .5M336.2 109.8h.1M336.2 110l.9 .6M336.2 110h.1M336.7 110h-.2l.8 .5"/>
<path d="M336.7 110h.1M336.8 109.6l.4-.4a.97 .97 0 0 0-1-.6 .97 .97 0 0 0-.9 .7l.2 .4M336.8 109.6l-.6 .2M336.8 109.6h.1M336.8 108.9l.2 .1a.81 .81 0 0 1-.7 .6 .81 .81 0 0 1-.8-.3l.3-.3M336.8 108.9l-1 .1M336.8 108.9l.2 .3M336.8 108.9h.1M337.1 110.6h.1M337.2 109.1l-.4 .5M337.3 110.7l.9 .5M337.3 110.5l-.2 .1"/>
<path d="M337.3 110.5h.1M337.3 110.7h.1M337.5 109.3l.7 .4-2 .3M337.5 109.3l.2-.1 .9 .5M337.5 109.3h.1M338.1 110.4l-.5 .2 .8 .5M338.1 110.4l.7 .4M338.1 110.4h.1M338.2 111.2h.1M338.4 111.1l-.2 .1M338.4 111.1h.1M338.4 109.8l-1.7 .2"/>
<path d="M338.4 109.8h.1M338.6 109.7l-.2 .1M338.6 109.7h.1M338.7 110h.1M338.7 110l.7 .4M338.7 110l-.4 .3 .6 .4M338.8 110.8h.1M338.9 110.7h.1M338.9 110.7l-.1 .1M339 115h.1M339.4 110.4h.1M339.6 110.3l-.2 .1"/>
<path d="M339.6 110.3l-.9-.5-1.4 .9M339.6 110.3h.1M341.7 116.5h.1M341.7 116.5l6.9 4M341.7 116.5l7.2-4.1 6.9 4v1.3M341.9 118.4h.2M341.9 118.4h.1M342.1 118.4l.8-.4-.3 .7M342.1 118.4h.1M342.6 118.7l.2 .1M342.6 118.7h.1M342.8 118.8h.1"/>
<path d="M343 119l.8 .4M343 119h.1M343.2 117.8l-.3 .8 .9-.4M343.2 117.8l-.2-.1-1.1 .7M343.2 117.8h.1M343.7 118.8l.5 .3M343.7 118.8l-.4 .2 .6 .4M343.7 118.8h.1M343.8 119.4h.1M343.8 118.2l-1 .6M343.8 118.2h.1M343.9 119.5l.2 .1"/>
<path d="M343.9 119.5h.1M343.9 119.4h-.1M343.9 119.4h.1M344.1 119.6h.1M344.1 118.5l.6 .4M344.1 118.5l-.3 .2 .6 .3M344.1 118.5h.1M344.2 119.1h.1M344.4 119l-.2 .1M344.4 119h.1M344.7 119.9l.2 .2M344.7 119.9v.1"/>
<path d="M344.7 119.5v.4M344.7 119.5l-.6 .1M344.7 119.5h.1M344.7 118.9h.1M344.9 118.8l-.2 .1M344.9 118.8l-.8-.4-1.1 .6M344.9 118.8h.1M345.1 119.5l-.2 .6M345.1 119.5h.1M345.1 119.4h.8M345.1 119.3v.1M345.1 119.3h.1"/>
<path d="M345.2 119l-.1 .3M345.2 119l-.2-.1-.1 .5-1 .1M345.2 119h.1M345.9 119.5l.3 .2-.9 .6M345.9 119.5l.9 .4M345.9 119.5h.1M345.9 119.4l-.8 .1M345.9 119.4h.1M346.2 110.8l-7.2 4.2M346.2 110.8h.1M346.4 119.8l.3 .2M346.4 119.8l-1 .6"/>
<path d="M346.4 119.8h.1M346.5 115.9h.1M346.6 115.9h.1M346.8 119.9l-.1 .1M346.8 119.9h.1M347 115.8l.4 .2-.3 .3M347 115.8l-.4 .1M347 115.8h.1M347.1 116.3h.2M347.1 116.3h.1M347.2 115.8l.6-.3-.3 .4zM347.3 116.3h.1"/>
<path d="M347.4 116.4l.7 .4M347.4 116.4h.1M347.6 115.6h.1M348 115.5l-.7 .8M348 115.5l-1.5 .4M348 115.5h.1M348.1 116.7h.1M348.1 116.8h.1M348.5 116.7l-.4 .1M348.5 116.7l.4 .2-.2 .2M348.5 116.7h.1M348.6 115.8l-1 .6 .5 .3"/>
<path d="M348.6 115.8l-1.2 .6M348.6 115.8h.1M348.7 117.1l.1 .1M348.7 117.1h.1M348.7 116.6l.6-.2-.3 .4zM348.8 117.2h.1M348.9 117.3h.1M349 117.3h.1M349.1 116.5h.1M349.5 117.1l-.5 .2M349.5 117.1h.1M349.5 116.4l-.7 .8"/>
<path d="M349.5 116.4l-1.6 .3h.2M349.5 116.4h.1M349.6 117.7h.1M349.6 117.1l.1 .2M349.6 117.1v.6M349.6 117.1h.1M349.7 117.7h.1M349.8 117.8l.1 .1M349.8 117.8h.1M349.8 117.5l-.1 .2M349.8 117.5h.1M349.9 117.3l-.1 .2"/>
<path d="M349.9 117.3h.1M349.9 117.9l.9-.6-.6 .7M349.9 117.9h.1M350 116.8l-.4 .2 .5 .2 .2-.1v-.1M350 116.8l.3 .2M350 116.8h.1M350.2 118l.1 .1M350.2 118h.1M350.3 117v.1M350.3 117h.1M350.3 118.1l1.1-.4-.9 .5M350.3 118.1h.1"/>
<path d="M350.4 117.2l-.5 .1M350.4 117.2l.1-.2-.5-.3-1.1 .6M350.4 117.2h.1M350.5 117.8h.1M350.5 117l-.1 .2M350.5 118.2l.2 .1M350.5 118.2h.1M351 117.3l-.1-.1-1.1 .6M351 117.3l-.5 .5M351 117.3h.1M351.7 117.7l-1.3 .2 .1-.1M351.7 117.7l-1 .6"/>
<path d="M351.7 117.7h.1M355.8 117.7l-4.8 2.8M34.1 135.9v5.9l2.9 1.7 .8-.5v-6.3M36.5 137.3v5.9M38.1 136.5v3.6l2.4 1.4M39.7 128.6l18.5 10.4M40.5 135.1v6.4M41.9 134.3v5.8l-.6 .9-.8 .5M123 121.5l10.8-6.2 10.8 6.2-10.8 6.2zM139.2 130.8l10.8-6.2 10.8 6.2-10.8 6.2zM150 124.6v3.8M150 128.4l-7.5 4.3"/>
<path d="M150 128.4l7.4 4.3M169.1 135.3l-12.7 7.3M169.1 135.3l15.9 9.2M169.1 131.4v3.9M169.1 131.4l-16 9.3M174.2 122.1v1.9M270.3 133.2l103.3 59.6M270.3 133.2v20.8l103.3 59.6M281.3 126.9l4.3 2.5M281.3 126.9l-11 6.3M282.3 127.5l-9.8 5.7 101.1 58.4 9.9-5.7M290.6 126.4l-5 3"/>
<path d="M290.9 126.1l3.1-1.7 6 3.5 3 5.2-2.7 1.6-6.6-3.9zM294.1 123.7l.1-6.4 5.5 3.1 .2 6.6-5.7-3.1M294.1 123.7l.1 .2M299.5 120.3v.3M299.5 120.6l-5.4 3.1M299.5 120.6l.1 .2M299.6 120.8l-5.4 3.1M299.6 120.8l.3 .1M300.4 120.6l3-1.7 1.3 .8 1.4 2.5v9.1l-2.7 1.6-3-5.3zM303.1 133.9l.2 .1M303.3 134v.1M303.7 133.9l.2 .2-.1 .2"/>
<path d="M303.7 133.9l-.4 .1M303.7 133.9v.1M303.8 134.3l1.3 .8M303.8 134.3v.1M304.3 133.2l-.6 .4M304.4 134.2v.1M304.5 133.2l-.3 .3-.7 .2M304.5 134l.5-.3-.6 .5 .3 .4zM304.5 133.1l-.3 .4-.7 .2M304.7 134.5l.6 .2 .7-.2 .3-.3-.6-.5 .6 .5-.6 .5zM304.9 132.9h.1M305 133.8l-.4 .2a.74 .74 0 0 0 .7 .6 .74 .74 0 0 0 .8-.6l-.4-.2"/>
<path d="M305 132.8v1.5M305 133.2h-.1M305.1 135.1v.1M305.5 135h.1M305.5 135l-.4 .1M305.5 135v.1M305.6 135v.1M305.7 132.4v1.9M305.7 133.4l1.2 .6M305.9 132.3l-5.4 3.1M306.3 134.2v.1M306.7 122.2v9.6l1.2-.7-7.4 4.3"/>
<path d="M306.8 134.3l-1.2 .7M306.8 134.3v.1M306.9 134l-.1 .3M306.9 134v.1M308.5 123.5l1.4-.8 1.3 .8 3 5.1v7l-3 1.8-2.7-4.8zM308.8 121l-2.1 1.2M311.6 138l3-1.7 6.1 3.5 3 5.2-2.8 1.6-6.6-3.8zM311.7 123.4l2.9-1.6 6.1 3.5 2.8 4.9-2.8 1.7-6.1-3.5zM314.8 121.1l.1-6.4 5.6 3.4v6.3l-5.6-3.1M314.8 135.6l.1-6.4 5.6 3.4v6.3l-5.6-3.1M314.8 135.6l.1 .2M314.8 121.1l.1 .2"/>
<path d="M320.2 132.2v.3M320.2 132.5l-5.4 3.1M320.2 132.5l.1 .2M320.3 132.7l-5.4 3.1M320.3 132.7l.2 .2M321.1 132.6l2.9-1.8 1.3 .8 1.5 2.5v9.1l-2.7 1.6-3-5.2zM325.8 131.6l1.5 2.6M327.3 121.1v9.6l-1.5 .9M327.3 134.2v9.6l2.2-1.3-8.3 4.8M329.5 136.1v8.9l6.8 3.9M329.5 122.5v8.9l6.8 3.9M329.5 136.1l6.8 3.9"/>
<path d="M329.5 122.5l6.8 3.9M329.5 129.5l-3.7 2.1M330 123.4l5.8 3.3v7.7l-5.8-3.3zM330 137l5.8 3.3v7.7l-5.8-3.3zM330.8 132.2l-3.5 2M332.7 133.3v.9M333.4 120.2l-3.9 2.3M333.5 133.7l-4 2.4M336.3 126.4v8.9M337.7 134.6l.8 .4M338.2 134.3v.6M338.5 134.1l-2.2 1.2"/>
<path d="M339 128.1l2.7-1.6 3.1 5.2v7l-3 1.8-1.3-.8-1.5-2.5zM339.2 138.4l-2.9 1.6M340.3 124.1l-4 2.3M341.7 125v.7M342.3 125.3l-3.8 2.2v9.6l1.5 2.6-1.5 .9v9.6l6.1 10.7 7.1 4.1M343.1 125.8l-1 .5 3 5.2 6.1 3.5 3-1.7-.9-1.7M344.9 120.1h.1M345.3 120.3l.1 .1M345.3 120.3h.1M345.3 138.7l.1-6.4 5.6 3.4v6.3l-5.6-3.1M345.3 138.7l.1 .2M345.4 120.4h.1"/>
<path d="M346.7 120h.1M348.6 120.5h2.4M348.6 120.5h.1M350.2 123.5h.1M350.7 135.3v.3M350.7 135.6l-5.4 3.1M350.7 135.6l.1 .2M350.8 135.8l.2 .2M350.8 135.8l-5.4 3.1M351 120.5h.1M351.6 135.7l3-1.8 2.7 4.8v9.1l-1.4 .8-1.3-.8-3-5.1zM354 132.1l3.9 6.6"/>
<path d="M357.9 138.7v9.6l-1.5 .9M361.7 136.5l-3.8 2.2M363 137.2l-3.9 2.3v9.6l1.5 2.6-1.5 .8v9.6l6.2 10.7 7.1 4.1 6.1-3.6v-9.6M363.2 120.4a5.1 5.1 0 0 1-4.5 4 12 12 0 0 1-8.5-.9M363.2 120.4h.1M363.7 137.7l-.9 .5 3 5.2 6.1 3.5 3-1.7-2.8-4.7-2.4-1.5M365.3 133.6l10.3 1.1M365.3 133.6v5M365.3 138.6l10.3 1M371 139.2l1.4 .8M372.4 140l6.1 10.6M373.3 139.4l-.9 .6"/>
<path d="M374 124.3l-11.6 6.8M374 124.3h.1M375.6 139.6a6.9 6.9 0 0 1 4.6 6.1v38.3l4.3 2.5v-38.4M375.6 134.7v4.9M375.6 134.7l1.8 1M375.8 124.1l-13.4 7.8v5M377.4 135.7a15.9 15.9 0 0 1 7.1 12.4M382.4 132.8a15.9 15.9 0 0 1 7.2 12.4M382.4 132.8l-5 2.9M164.4 152.1l-17.8 18.7M171.3 151.2l.2-.2 3 1.7M174.2 154.1v7.5"/>
<path d="M176.1 154.6l4.2-2.4 7.8 4.5M176.1 154.6l3.8 2.2M176.1 154.6v4.3l3.8 2.2M177.5 159.7l-3.3 1.9M179.9 156.8l6.8 .7M179.9 156.8v4.3M182.4 153.4v-1.5l3.8-2.2v3.7M185 143.3l2.3-1.4 2.9 1.7M185 143.3l2.9 1.6M185 143.3v3.3M185.1 150.3v2.5l1.1 .6M186.2 153.4l-1.9 1.1"/>
<path d="M186.7 157.5v4.3M188.1 156.7l-1.4 .8M188.1 156.7v4.3l-1.4 .8M188.4 147.5l4.1-2.4 3.9 2.2 1.2 3.9M188.4 147.5v4.4l7.8 4.5M188.4 147.5l7.8 4.5M189.7 152.6l-4.3 2.5M194.4 142.4l-20.2 11.7M194.4 142.4v3.8M196.2 152v4.4M197.6 151.2l-1.4 .8M197.6 151.2v4.4l-1.4 .8"/>
<path d="M281.4 143.3l81.1 46.8v13.4l-81.1-46.8zM282.4 156l-1 .7M282.4 156l68.5 39.5M282.4 143.9v12.1M294.3 151.7l3.6 2.1v2.1l-3.6-2.1zM294.3 159l3.6 2.1v2l-3.6-2zM295.2 153.3l-.9 .5M295.2 153.3l2.7 1.5M295.2 152.2v1.1M295.2 159.5v1M296.1 152.8l.9 1.5M299.7 153.9v12.1"/>
<path d="M301.7 155v11.2M323.8 145.8l.2 .2M324 146v.1M324.4 145.9l.2 .1-.2 .2M324.4 145.9l-.4 .1M324.4 145.9h.1M324.4 146.2l1.4 .8M324.4 146.2v.1M325 145.1l-.7 .4M325.1 146.1v.1M325.1 145.1l-.3 .3-.6 .2M325.1 145.1h.1"/>
<path d="M325.1 145.9l.5-.3-.5 .3a.91 .91 0 0 0 .8 .8 .91 .91 0 0 0 1-.6l-.5-.5 .5 .5a1.1 1.1 0 0 1-1.9 0zM325.1 145l-.2 .4-.7 .2M325.6 144.8h.1M325.6 145.7l-.3 .2a.74 .74 0 0 0 .7 .6 .74 .74 0 0 0 .7-.6l-.3-.2M325.6 144.8v1.4M325.6 145.1v.1M325.8 147v.1M326.2 146.9l.1 .1M326.2 146.9l-.4 .1M326.2 146.9v.1M326.3 147v.1M326.4 144.3v1.9"/>
<path d="M326.4 145.3l1.2 .7M326.6 144.2l-5.4 3.1M326.9 146.1v.1M327.5 146.3l-1.2 .7M327.5 146.3h.1M327.6 146l-.1 .3M327.6 146v.1M335.2 152.4l1.4 .8M335.2 152.4v.1M335.3 152.2l-.1 .2M335.3 152.2h.1M335.9 152.3v.1"/>
<path d="M336.1 152.7l.7 .1 .6-.1 .3-.4-.6-.5 .6 .5-.6 .5zM336.3 140v8.9M336.4 151.8l-.5 .5 .2 .4M336.4 151.9l-.4 .2a.74 .74 0 0 0 .8 .7 .74 .74 0 0 0 .7-.7l-.4-.2M336.4 148.9v3.5M336.4 151.5l-1.1 .7M336.6 153.2v.1M336.9 153.1l.3 .2-.2 .2M336.9 153.1l-.3 .1M336.9 153.1v.1M337 153.5l1.3 .8M337 153.5v.1"/>
<path d="M337.1 148.4v4M337.1 151.5l1.1 .6M337.6 153.4h.1M337.7 152.3v.1M338.2 152.8l-.6 .6 .3 .3M338.2 152.9l-.6 .5 .3 .3M338.2 153l-.4 .2a.74 .74 0 0 0 .8 .6 .74 .74 0 0 0 .7-.6l-.4-.2M338.2 147.8v5.6M338.2 152.4h.1M338.3 154.3h.1M338.5 147.7l-2.2 1.2M338.7 154.2l.3 .1-.2 .2"/>
<path d="M338.7 154.2l-.4 .1M338.7 154.2h.1M338.8 154.5l1.3 .8M338.8 154.5v.1M338.9 152.8l.6 .6-.3 .3-.6 .2-.7-.2M338.9 152.9l.6 .5-.3 .3-.6 .2-.7-.2M338.9 151v2.4M338.9 152.5l1.1 .6M339 141.2l1.5-.9 1.3 .8 3 5.2v7l-3.1 1.7-2.7-4.7zM339.4 154.4v.1M339.5 153.4h.1M339.5 154.2l.5-.3-.5 .3a.95 .95 0 0 0 1.6 .5l-1.1 .2-.5-.3z"/>
<path d="M340 153.4v.1M340 154l-.4 .2a.8 .8 0 0 0 .6 .7 .8 .8 0 0 0 .8-.3M340 152.8v1.7M340.1 155.3v.1M340.5 155.2l-.4 .1M340.5 155.2l.1 .1M340.5 155.2v.1M340.6 155.3h.1M340.7 154.1v.4M341.2 154.9l-.6 .4M342.1 155.7l3-1.8 6.1 3.5 3 5.2-2.7 1.6-6.6-3.8zM342.3 141.1l2.8-1.7 6.1 3.5 2.9 5-2.9 1.6-6.1-3.5z"/>
<path d="M345.3 153.2l.1-6.4 5.6 3.4v6.4l-5.6-3.2M345.3 153.2l.1 .2M350.7 149.9v.2M350.7 150.1l-5.4 3.1M350.7 150.1l.1 .2M350.8 150.3l.2 .2M350.8 150.3l-5.4 3.1M351.6 150.2l3-1.7 1.3 .7 1.4 2.5v9.1l-2.7 1.6-3-5.2zM356.4 149.2l1.5 2.6M357.9 151.8v9.6l1.2-.7-7.4 4.3M359.1 147.6l-2.7 1.6M359.7 153.1l1.4-.9 1.3 .8 3 5.2v7l-3 1.7-2.7-4.7z"/>
<path d="M359.7 140l2.7-1.6 3 5.3v7l-3 1.7-1.3-.8-1.4-2.5zM360 150.6l-2.1 1.2M362.9 153l2.9-1.7 6.1 3.5 2.8 5-2.8 1.7-6.1-3.5zM366 150.7v-6.4l5.6 3.1 .1 6.6-5.6-3.1M366 150.7l.1 .2M371.3 147.5l-5.3 3.2M371.3 147.3v.2M371.3 147.5l.2 .2M371.5 147.7l.2 .2M371.5 147.7l-5.4 3.2M372.2 147.6l3-1.7 2.8 4.7v9.1l-1.5 .8-1.3-.7-3-5.2zM378.5 150.6v9.7l-1.5 .8"/>
<path d="M380.2 149.7l-1.7 .9M380.2 159.3l-3.2 1.8M389.6 145.2l-5.1 2.9M389.6 145.2v38.4M179.9 161.1l6.8 .7M198.6 168.2l20.2-11.7 4.4 2.6 2.7 8.8 2.7 1.6M198.6 168.2l4.4 2.5M198.6 168.2v7.4l4.4 2.6M203 170.7l15.4 1.6M203 170.7v7.5M203 178.2l15.4 1.5M218.4 179.7a10.4 10.4 0 0 1 7 9.1v57.5l6.4 3.8"/>
<path d="M218.4 172.3l2.7 1.5M218.4 172.3v7.4M221.1 173.8a23.8 23.8 0 0 1 10.7 18.7M228.6 169.5a23.8 23.8 0 0 1 10.8 18.6M228.6 169.5l-7.5 4.3M295.2 160.5l-.9 .6M295.2 160.5l2.7 1.6M296.1 160l.9 1.6M300.2 166.3l.7-.5 50 28.9M354.3 163.5l.2 .1M354.5 163.6v.1M354.9 163.5l.2 .1-.2 .2"/>
<path d="M354.9 163.5l-.4 .1M354.9 163.5v.1M354.9 163.8l1.4 .8M354.9 163.8v.1M355.5 162.8l-.6 .3M355.6 163.7v.1M355.6 162.8l-.2 .3-.7 .1M355.7 162.7l-.3 .4-.7 .1M356.1 162.4v.1M356.1 163.2l-.5 .5 .3 .4M356.1 163.3l-.3 .2a.74 .74 0 0 0 .7 .7 .74 .74 0 0 0 .8-.7l-.4-.2M356.1 162.4v1.4"/>
<path d="M356.1 162.8h.1M356.3 164.6v.1M356.7 164.5l.1 .1M356.7 164.5l-.4 .1M356.7 164.5v.1M356.8 164.6v.1M356.9 163.2l.5 .5-.2 .4-.7 .1-.6-.1M356.9 163.2l.6 .5-.3 .4-.7 .2-.6-.2M356.9 162v1.8M356.9 162.9l1.2 .7M357.1 161.8l-5.4 3.2M357.4 163.7v.1"/>
<path d="M358 163.9l-1.2 .7M358 163.9v.1M358.1 163.6l-.1 .3M358.1 163.6v.1M362.8 167.6l3-1.8 6.1 3.5 3 5.3-2.8 1.5-6.6-3.8zM366 165.2v-6.4l5.6 3.1 .1 6.6-5.6-3.1M366 165.2l.1 .2M371.3 161.8v.3M371.3 162.1l-5.3 3.1M371.3 162.1l.2 .2M371.5 162.3l.2 .1M371.5 162.3l-5.4 3.1"/>
<path d="M372.2 162.1l3-1.7 1.3 .7 1.5 2.6v9.1l-2.8 1.5-3-5.2zM374.9 175.4l.3 .1M375.2 175.5v.1M375.6 175.4l.2 .1-.2 .3M375.6 175.4l-.4 .1M375.6 175.4v.1M375.6 175.8l1.4 .8M375.6 175.8v.1M376.2 174.7l-.7 .4M376.3 175.6v.1M376.3 174.7l-.3 .3-.6 .1M376.3 174.6l-.2 .4-.8 .2"/>
<path d="M376.8 175.2l-.5 .2a.91 .91 0 0 0 .8 .8 .91 .91 0 0 0 1-.6l-.3-.3M376.8 175.2l-.3 .3a.74 .74 0 0 0 .7 .6 .74 .74 0 0 0 .7-.6l-.3-.3M376.8 175.1l-.6 .5a1.1 1.1 0 0 0 1.9 0l-.3-.3M376.8 174.4v1.3M376.8 174.7h.1M377 176.6h.1M377 161.1l1.5 2.6M377.3 176.5h.2M377.3 176.5l-.3 .1M377.3 176.5h.1M377.5 176.5v.1M377.6 173.9v1.8"/>
<path d="M377.6 174.8l1.2 .7M377.6 175.2l.2 .1M377.6 175.1l.2 .2M378.1 175.6v.1M378.7 175.8l-1.2 .7M378.7 175.8v.1M378.8 175.5l-.1 .3M378.8 175.5v.1M380.2 162.7l-1.7 1M380.2 172.3l-2.5 1.5M389.6 172.2l8.8 5.1-8.8 5.1M389.6 171l10.9 6.3"/>
<path d="M400.5 177.3l-26.9 15.5M400.5 177.3v20.7l-26.9 15.6M231.8 192.5v57.6M239.4 188.1l-7.6 4.4M239.4 188.1v57.6l-7.6 4.4M350.9 195.5l11.6 6.8M350.9 183.4v12.1M354.1 185.2h-.1a1.21 1.21 0 0 0-1.2 .5 1.21 1.21 0 0 0-.1 1.3 2.84 2.84 0 0 0 3 2.7 2.86 2.86 0 0 0-.8-4M354.6 185.5l.6 1.6 1 1.2M373.6 192.8v20.8M375.9 194.4l2.2 12.8M376.6 194l.3 .2"/>
<path d="M376.9 194.2l-.2-.2-.9 .4-.3 .7 2.3 13.7 .3 .1M376.9 194.2l2.3 13.6M378.7 192.8l2.2 12.8M379.4 192.4l.3 .2M379.7 192.6l-.3-.2-.8 .4-.3 .7 2.2 13.6 .4 .2M379.7 192.6l2.3 13.6M381.3 191.3v1.4l.4-.2M381.5 191.2l2.2 12.8M382.2 190.8l.3 .2M382.5 191l-.3-.2-.8 .4-.4 .7 2.3 13.6 .4 .2M382.5 191l2.2 13.6M384.3 189.6l2.1 12.7"/>
<path d="M384.9 189.2l.3 .2M385.2 189.4l-.2-.2-.8 .4-.4 .7 2.3 13.6 .4 .2M385.2 189.4l2.3 13.6M387.1 187.9l2.1 12.8M387.7 187.6l.3 .1M387.7 187.6l-.9 .5-.2 .6 2.3 13.6 .3 .2M388 187.7l2.3 13.7M389.9 186.3l2.1 12.8M390.1 187.7l-.6 .3M390.5 186l.3 .1M390.8 186.1l-.2-.1-.9 .4-.3 .7 2.3 13.6 .3 .2M390.8 186.1l2.3 13.7"/>
<path d="M391.7 199.8l-.2 .1M391.7 199.8l1 .6M392 199.1l-.3 .7M392 199.1l1.1 .7M392.7 184.7l2.1 12.8M392.9 186.1l-.6 .3M393.1 199.8l-.4 .6M393.3 184.4l.3 .1M393.6 184.5l-.2-.2-.9 .5-.3 .7 2.3 13.6 .3 .1M393.6 184.5l2.3 13.6M394.4 198.2l-.1 .1M394.4 198.2l1.1 .6"/>
<path d="M394.4 199l.4 .2M394.8 197.5l-.4 .7M394.8 197.5l1.1 .6M395.4 183.1l2.2 12.8M395.5 198.8l-.7 .4M395.7 184.4l-.6 .4M395.9 198.1l-.4 .7M396.1 182.8l.3 .1M396.4 182.9l-.3-.2-.8 .5-.3 .7 2.2 13.6 .4 .1M396.4 182.9l2.3 13.6M397.2 196.6l-.1 .1M397.2 196.6l1.1 .6"/>
<path d="M397.2 197.4l.4 .2M397.6 195.9l-.4 .7M397.6 195.9l1.1 .6M398.3 197.2l-.7 .4M398.7 196.5l-.4 .7M228.3 210.3l-18.2 6.7M377.7 207.9h-.1M377.7 207.9l1.1 .6M377.7 208.7l.4 .2M378.1 207.2l-.4 .7M378.1 207.2l1.1 .6M378.8 208.5l-.7 .4"/>
<path d="M379.2 207.8l-.4 .7M380.5 206.3h-.1M380.5 206.3l1.1 .6M380.5 207.1l.4 .2M380.9 205.6l-.4 .7M380.9 205.6l1.1 .6M381.6 206.9l-.7 .4M382 206.2l-.4 .7M383.3 204.6l-.1 .1M383.3 204.6l1.1 .7M383.3 205.5l.4 .2M383.7 204l-.4 .6"/>
<path d="M383.7 204l1 .6M384.4 205.3l-.7 .4M384.7 204.6l-.3 .7M386.1 203l1.1 .7M386.1 203l-.1 .1M386.1 203.9l.4 .2M386.4 202.3l-.3 .7M386.4 202.3l1.1 .7M387.2 203.7l-.7 .4M387.5 203l-.3 .7M388.9 201.4l-.1 .1M388.9 201.4l1.1 .7"/>
<path d="M388.9 202.3l.3 .2M389.2 200.7l-.3 .7M389.2 200.7l1.1 .7M390 202.1l-.8 .4M390.3 201.4l-.3 .7M391.7 200.6l.3 .3M392.7 200.4l-.7 .5M227.7 247.6v6l2.9 1.7 .8-.5v-5M230.1 249v6M231.7 250v1.8l2.4 1.4M234.1 248.7v4.5M235.5 248v3.8l-.6 1-.8 .4"/>
<circle cx="199.5" cy="69.5" r="4.2"/>
<circle cx="202.5" cy="100.8" r="4.2"/>
<circle cx="61.8" cy="141" r="4.2"/>
<circle cx="143.7" cy="173.8" r="4.2"/>
<circle cx="206.2" cy="218.4" r="4.2"/>
</g>
<path d="M182.1 78.9v.4l.3-.2-.3 .2a.34 .34 0 0 0 .5 .1 .34 .34 0 0 0 0-.5 .34 .34 0 0 0-.5 0zM179.7 112.2l-.1 .4 .3-.1-.3 .1a.34 .34 0 0 0 .5 .2 .34 .34 0 0 0 .1-.5 .34 .34 0 0 0-.5-.1zM164.1 151.9a.34 .34 0 0 0 0 .4 .34 .34 0 0 0 .5 0 .34 .34 0 0 0 0-.4l-.2 .2 .2-.2zM39.5 128.4l.2 .2-.3-.2a.34 .34 0 0 0 .3 .5 .34 .34 0 0 0 .3-.4 .34 .34 0 0 0-.5-.1zM228.1 210.1a.34 .34 0 0 0 .1 .6 .34 .34 0 0 0 .4-.5l-.3 .1 .3-.1-.2-.2z" fill="#000"/>
<text font-size="5.4" x="416.5" y="249.1">A</text>
<g font-size="4.2">
<text x="228.4" y="17">ITEM</text>
<text x="228.9" y="21.1">NO.</text>
<text x="248.6" y="19.1">PART NUMBER</text>
<text x="297" y="19.1">DRAWING ID</text>
<text x="357.8" y="19.1">DESCRIPTION</text>
<text x="410.6" y="19.1">QTY.</text>
<text x="231.7" y="29.8">1</text>
<text x="249.4" y="29.8">CLKV2-ML-03</text>
<text x="293.5" y="29.8">CLKV2-DWG-09</text>
<text x="345.8" y="29.8">Touch keypad enclosure</text>
<text x="414" y="29.8">1</text>
<text x="231.7" y="36.4">2</text>
<text x="249.4" y="36.4">CLKV2-ML-04</text>
<text x="294.1" y="36.4">CLKV2-DWG-10</text>
<text x="344.3" y="36.4">Top panel vertical support</text>
<text x="414" y="36.4">2</text>
<text x="231.7" y="43">3</text>
<text x="249.4" y="43">CLKV2-PC-06</text>
<text x="294.1" y="43">CLKV2-DWG-08</text>
<text x="351.6" y="43">Touch keypad PCB</text>
<text x="414" y="43">1</text>
<text x="231.7" y="49.6">4</text>
<text x="248" y="49.6">CLKV2-OVL-01</text>
<text x="294.1" y="49.6">CLKV2-DWG-15</text>
<text x="354.8" y="49.6">Keypad overlay</text>
<text x="414" y="49.6">1</text>
<text x="198.3" y="71.2">4</text>
<text x="201.3" y="102.5">3</text>
<text x="60.6" y="142.7">2</text>
<text x="142.5" y="175.4">1</text>
<text x="205" y="220.1">2</text>
</g>
<g font-size="3.5">
<text x="394.1" y="225.3">Benoit Frigon</text>
<text x="394.1" y="228.8">www.bfrigon.com</text>
<text x="419.3" y="259.7">B</text>
</g>
<g font-size="3.2">
<text x="316.7" y="238.4">ALARM CLOCK V2</text>
<text x="316.7" y="247.3">TOP PANEL ASSEMBLY</text>
<text x="316.7" y="250.8">ASSEMBLY STEPS</text>
<text x="316.7" y="259.7">CLKV2-AS-03</text>
<text x="353.3" y="259.7">CLKV2-DWG-22</text>
<text x="387.6" y="259.7">INCHES</text>
<text x="317" y="268.2">N/A</text>
</g>
<g font-size="2.8">
<text x="31" y="8.5">1</text>
<text x="85.1" y="8.5">2</text>
<text x="137.3" y="8.5">3</text>
<text x="189.7" y="8.5">4</text>
<text x="242.1" y="8.5">5</text>
<text x="294.4" y="8.5">6</text>
<text x="347.6" y="8.5">7</text>
<text x="400.3" y="8.5">8</text>
<text x="423.8" y="27.2">A</text>
<text x="6.7" y="71.8">B</text>
<text x="423.8" y="72.8">B</text>
<text x="6.4" y="118.6">C</text>
<text x="423.5" y="118.9">C</text>
<text x="6.5" y="162.1">D</text>
<text x="423.4" y="163">D</text>
<text x="6.7" y="207.9">E</text>
<text x="423.7" y="204.9">E</text>
<text x="313.1" y="234.6">PROJECT</text>
<text x="313.3" y="243.2">TITLE</text>
<text x="414.5" y="243.6">REV</text>
<text x="6.7" y="253.8">F</text>
<text x="313.7" y="255.3">PART #</text>
<text x="351" y="255.3">DOCUMENT #</text>
<text x="386.8" y="255.3">UNITS</text>
<text x="416.7" y="255.3">SIZE</text>
<text x="11.4" y="268.4">FILE : clkv2-dwg-22</text>
<text x="313.7" y="264.6">MATERIAL</text>
<text x="372.6" y="264.5">FINISH</text>
<text x="375.5" y="267.9">N/A</text>
<text x="32.7" y="273.3">1</text>
<text x="85.7" y="273.3">2</text>
<text x="137.6" y="273.3">3</text>
<text x="189.6" y="273.3">4</text>
<text x="243.2" y="273.2">5</text>
<text x="313.7" y="273.3">DATE</text>
<text x="324.5" y="273.3">11/25/2015</text>
<text x="344.1" y="273.1">APVD BY :</text>
<text x="383" y="273.1">SCALE</text>
<text x="393.8" y="273.1">3:2</text>
<text x="404.9" y="273.1">SHEET 2 OF 2</text>
</g>
<text font-size="2.7" x="251.7" y="235.2">NOTES :</text>
<text font-size="2.5" x="6.4" y="27">A</text>
</svg>
